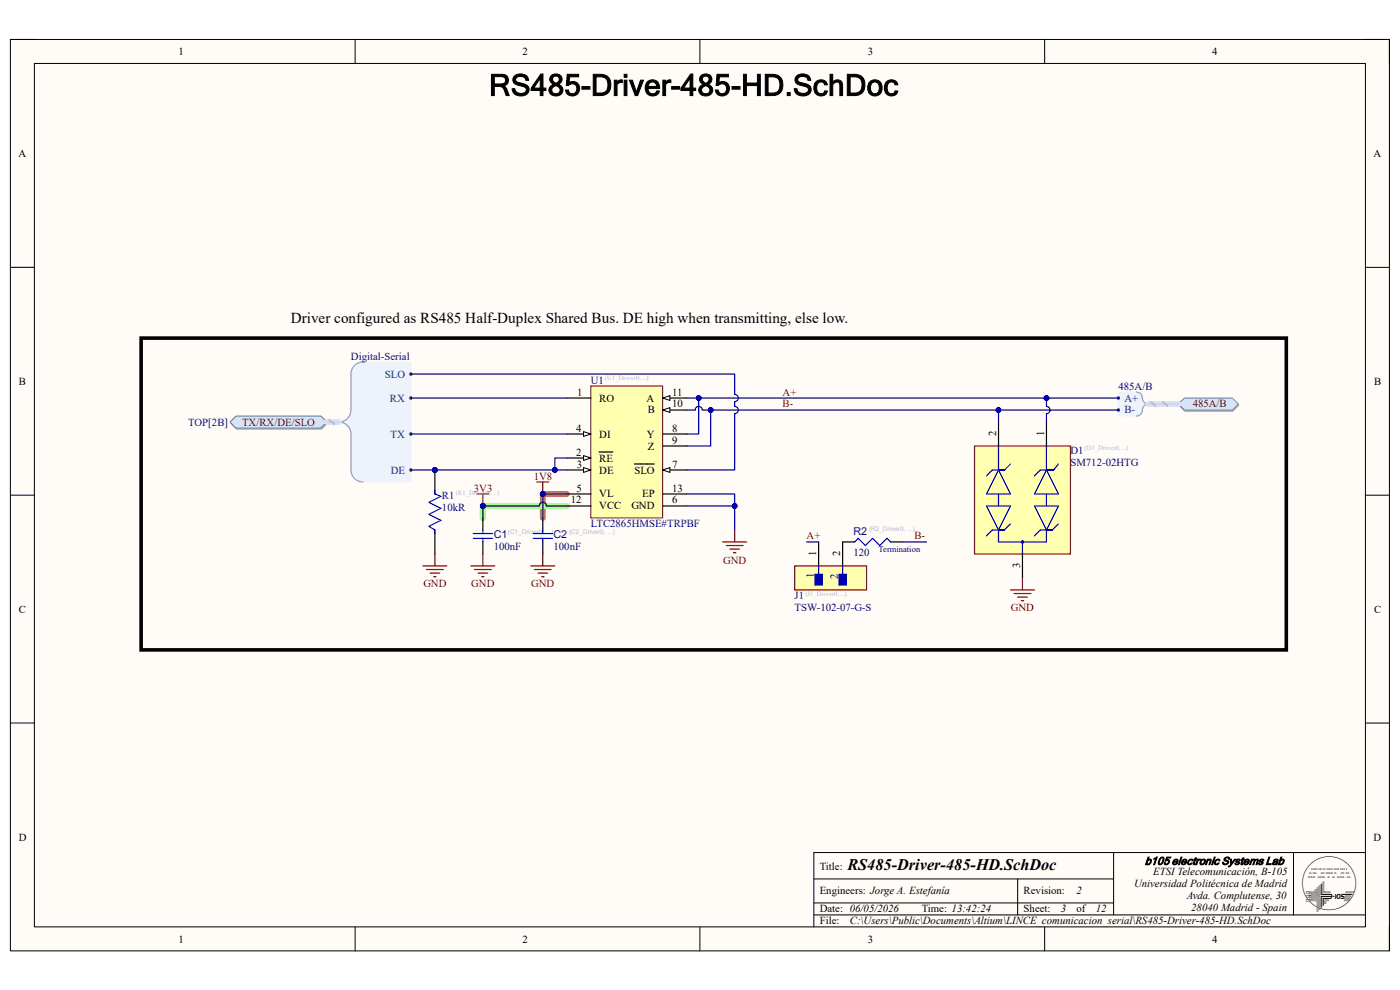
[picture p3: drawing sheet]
<svg xmlns="http://www.w3.org/2000/svg" width="297mm" height="210mm" viewBox="0 0 297 210" stroke-linecap="round" stroke-linejoin="round" font-family="sans-serif">
<path d="M2.2 8.4h292.6v193.3h-292.6z" fill-rule="evenodd" fill="#fffcf8"/>
<path d="M2.2 8.4h292.6v193.3h-292.6z" fill="none" stroke="#000" stroke-width=".21"/>
<path d="M7.3 13.5h282.4v183.1h-282.4z" fill-rule="evenodd" fill="#fffcf8"/>
<g fill="none" stroke="#000" stroke-width=".21">
<path d="M2.2 8.4h5.1M7.3 13.5h282.4v183.1h-282.4zM75.3 8.4v5.1M148.5 8.4v5.1M221.6 8.4v5.1M289.7 8.4h5.1v5.1M2.2 56.7h5.1M289.7 56.7h5.1M2.2 105h5.1M289.7 105.1h5.1M2.2 153.4h5.1M289.7 153.4h5.1"/>
<path d="M75.3 196.6v5.1M148.5 196.6v5.1M172.7 186.5h63.6M172.7 194.1h117M172.7 191.5h63.6M215.9 186.5v7.6M221.6 196.6v5.1M236.3 180.9v13.2M274.4 180.9v13.2M289.7 180.9h-117v15.7M294.8 196.6v5.1"/>
</g>
<path d="M120.2 104.8h-5v5.1" fill="none" stroke="#ff6e6e" stroke-width="1.3"/>
<path d="M120.2 107.3h-17.8v2.6" fill="none" stroke="#6eff6e" stroke-width="1.3"/>
<path d="M125.3 81.9h15.3v28h-15.3z" fill-rule="evenodd" fill="#ffffb0"/>
<path d="M125.3 81.9h15.3v28h-15.3z" fill="none" stroke="#800000" stroke-width=".21"/>
<path d="M120.2 84.4h5.1M120.2 97.2h5.1" fill="none" stroke="#000" stroke-width=".25"/>
<path d="M123.8 96.7l1.5 .5-1.5 .5z" fill="#f8fcff"/>
<path d="M123.8 96.7l1.5 .5-1.5 .5z" fill="none" stroke="#000" stroke-width=".21"/>
<path d="M120.2 99.7h5.1M127.1 95.9h2.9" fill="none" stroke="#000" stroke-width=".25"/>
<path d="M123.8 99.2l1.5 .5-1.5 .5z" fill="#f8fcff"/>
<path d="M123.8 99.2l1.5 .5-1.5 .5z" fill="none" stroke="#000" stroke-width=".21"/>
<path d="M120.2 92.1h5.1" fill="none" stroke="#000" stroke-width=".25"/>
<path d="M123.8 91.6l1.5 .5-1.5 .5z" fill="#f8fcff"/>
<path d="M123.8 91.6l1.5 .5-1.5 .5z" fill="none" stroke="#000" stroke-width=".21"/>
<path d="M140.6 99.7h5.1M120.2 104.8h5.1M140.6 107.3h5.1" fill="none" stroke="#000" stroke-width=".25"/>
<path d="M140.6 99.7l1.5-.5v1z" fill="#f8fcff"/>
<path d="M140.6 99.7l1.5-.5v1z" fill="none" stroke="#000" stroke-width=".21"/>
<path d="M134.6 98.4h4.2M140.6 92.1h5.1M140.6 94.6h5.1M140.6 87h5.1" fill="none" stroke="#000" stroke-width=".25"/>
<path d="M140.6 87l1.5-.5v1z" fill="#f8fcff"/>
<path d="M140.6 87l1.5-.5v1z" fill="none" stroke="#000" stroke-width=".21"/>
<path d="M140.6 84.4h5.1" fill="none" stroke="#000" stroke-width=".25"/>
<path d="M140.6 84.4l1.5-.5v1z" fill="#f8fcff"/>
<path d="M140.6 84.4l1.5-.5v1z" fill="none" stroke="#000" stroke-width=".21"/>
<path d="M120.2 107.3h5.1M140.6 104.8h5.1" fill="none" stroke="#000" stroke-width=".25"/>
<path d="M101.2 104.8h2.5M102.4 104.8v2.5M153.3 115h5.1M154.1 115.7h3.5M154.8 116.5h2.1M155.6 117.3h.5M155.9 112.4v2.6" fill="none" stroke="#800000" stroke-width=".25"/>
<circle cx="102.4" cy="107.3" r=".51" fill="#000080"/>
<circle cx="102.4" cy="107.3" r=".51" fill="none" stroke="#000080" stroke-width=".21"/>
<path d="M113.9 102.2h2.5M115.2 102.2v2.6" fill="none" stroke="#800000" stroke-width=".25"/>
<circle cx="115.2" cy="104.8" r=".51" fill="#000080"/>
<circle cx="115.2" cy="104.8" r=".51" fill="none" stroke="#000080" stroke-width=".21"/>
<path d="M102.4 109.9v2.5M102.4 115v2.5M115.2 109.9v2.5M115.2 115v2.5" fill="none" stroke="#000" stroke-width=".25"/>
<path d="M100.4 114.2h4.1M100.4 113.2h4.1M102.4 112.4v.8M102.4 114.2v.8M113.1 114.2h4.1M113.1 113.2h4.1M115.2 112.4v.8M115.2 114.2v.8" fill="none" stroke="#00f" stroke-width=".25"/>
<path d="M102.4 117.5v2.6M115.2 117.5v2.6M99.9 120.1h5.1M100.7 120.8h3.5M101.4 121.6h2.1M102.2 122.3h.5M112.6 120.1h5.1M113.4 120.8h3.5M114.1 121.6h2.1M114.9 122.3h.5" fill="none" stroke="#800000" stroke-width=".25"/>
<circle cx="92.3" cy="99.7" r=".51" fill="#000080"/>
<circle cx="92.3" cy="99.7" r=".51" fill="none" stroke="#000080" stroke-width=".21"/>
<path d="M92.3 99.7v5.1M92.3 112.4v5.1" fill="none" stroke="#000" stroke-width=".25"/>
<circle cx="92.3" cy="99.7" r=".51" fill="#000080"/>
<circle cx="92.3" cy="99.7" r=".51" fill="none" stroke="#000080" stroke-width=".21"/>
<path d="M92.3 104v.8l1.2 .5-2.5 1.3 2.5 1.2-2.5 1.3 2.5 1.3-2.5 1.3 1.3 .7v.8" fill="none" stroke="#00f" stroke-width=".25"/>
<path d="M92.3 117.5v2.6M89.7 120.1h5.1M90.5 120.8h3.5M91.2 121.6h2.1M92 122.3h.5" fill="none" stroke="#800000" stroke-width=".25"/>
<path d="M206.7 94.6h20.4v22.9h-20.4z" fill-rule="evenodd" fill="#ffffb0"/>
<path d="M206.7 94.6h20.4v22.9h-20.4zM214.4 125.1h5.1M215.1 125.9h3.6M215.9 126.7h2M216.7 127.4h.5M216.9 122.6v2.5" fill="none" stroke="#800000" stroke-width=".25"/>
<g fill="none" stroke="#00f" stroke-width=".25">
<path d="M211.8 99.7l2.6 5.1h-5.1zM211.8 94.6v5.1M214.4 98.4l-1.3 1.3h-2.5l-1.3 1.3M222 99.7l2.5 5.1h-5zM222 94.6v5.1M224.5 98.4l-1 1.3h-2.8l-1.2 1.3M209.3 107.3h5.1l-2.6 5.1zM211.8 112.4v2.6h10.2v-2.6M211.8 104.8v2.5M214.4 111.2l-1.3 1.2h-2.5l-1.3 1.3M216.9 115v2.5M219.5 107.3h5l-2.5 5.1z"/>
<path d="M222 104.8v2.5M224.5 111.2l-1.2 1.2h-2.6l-1.2 1.3"/>
<circle cx="216.9" cy="115" r=".25"/>
</g>
<path d="M211.8 89.5v5.1M222 89.5v5.1M216.9 117.5v5.1" fill="none" stroke="#000" stroke-width=".25"/>
<path d="M168.6 120.1h15.2v5h-15.2z" fill-rule="evenodd" fill="#ffffb0"/>
<path d="M168.6 120.1h15.2v5h-15.2z" fill="none" stroke="#800000" stroke-width=".25"/>
<path d="M172.9 121.8h1.5v2.3h-1.5z" fill-rule="evenodd" fill="#00f"/>
<path d="M172.9 121.8h1.5v2.3h-1.5zM173.7 120.1v1.7" fill="none" stroke="#00f" stroke-width=".25"/>
<path d="M178 121.8h1.5v2.3h-1.5z" fill-rule="evenodd" fill="#00f"/>
<path d="M181.3 115l.8-.8 1.5 1.5 1.5-1.5 1.5 1.5 1.6-1.5 .7 .8M178 121.8h1.5v2.3h-1.5zM178.8 120.1v1.7" fill="none" stroke="#00f" stroke-width=".25"/>
<path d="M173.7 115v5.1M181.3 115h-2.5v5.1M188.9 115h2.6" fill="none" stroke="#000" stroke-width=".25"/>
<path d="M29.9 71.7h243v66.2h-243z" fill="none" stroke="#000" stroke-width=".76"/>
<path d="M74.8 78.1l.9-1 1.3-.3h10.2v25.4h-10.2l-1.3-.3-.9-.9-.3-1.3v-8.3l-.7-1-1.3-.9 1.3-.8 .7-1.1v-8.3z" fill-rule="evenodd" fill="#edf2fb"/>
<path d="M74.8 78.1l.9-1 1.3-.3h10.2v25.4h-10.2l-1.3-.3-.9-.9-.3-1.3v-8.3l-.7-1-1.3-.9 1.3-.8 .7-1.1v-8.3z" fill="none" stroke="#edf2fb" stroke-width=".21"/>
<path d="M77 76.8a2.54 2.54 0 0 0-2.5 2.5v7.7a2.54 2.54 0 0 1-2.6 2.5 2.55 2.55 0 0 1 2.6 2.6v7.6a2.54 2.54 0 0 0 2.5 2.5" fill="none" stroke="#8f9ec9" stroke-width=".25"/>
<circle cx="87.2" cy="84.4" r=".25" fill="#003a70"/>
<circle cx="87.2" cy="84.4" r=".25" fill="none" stroke="#003a70" stroke-width=".21"/>
<circle cx="87.2" cy="92.1" r=".25" fill="#003a70"/>
<circle cx="87.2" cy="92.1" r=".25" fill="none" stroke="#003a70" stroke-width=".21"/>
<circle cx="87.2" cy="99.7" r=".25" fill="#003a70"/>
<circle cx="87.2" cy="99.7" r=".25" fill="none" stroke="#003a70" stroke-width=".21"/>
<circle cx="87.2" cy="79.3" r=".25" fill="#003a70"/>
<circle cx="87.2" cy="79.3" r=".25" fill="none" stroke="#003a70" stroke-width=".21"/>
<path d="M48.9 89.8l1.3-1.3h18l1.3 1.3-1.3 1.3h-18z" fill-rule="evenodd" fill="#bac0ca"/>
<path d="M48.9 89.8l1.3-1.3h18l1.3 1.3-1.3 1.3h-18z" fill="none" stroke="#a6acb6" stroke-width=".21"/>
<path d="M48.8 89.5l1.3-1.2h18l1.3 1.2-1.3 1.3h-18z" fill-rule="evenodd" fill="#d5e4ff"/>
<path d="M48.8 89.5l1.3-1.2h18l1.3 1.2-1.3 1.3h-18z" fill="none" stroke="#71809b" stroke-width=".21"/>
<path d="M237.3 83.2h3.8a1.32 1.32 0 0 1 1.3 1.6l.3 .5 .6 .4-.6 .4-.3 .6a1.31 1.31 0 0 1-1.3 1.6h-3.8z" fill-rule="evenodd" fill="#edf2fb"/>
<path d="M237.3 83.2h3.8a1.32 1.32 0 0 1 1.3 1.6l.3 .5 .6 .4-.6 .4-.3 .6a1.31 1.31 0 0 1-1.3 1.6h-3.8z" fill="none" stroke="#edf2fb" stroke-width=".21"/>
<path d="M241.1 83.2a1.45 1.45 0 0 1 1.3 1.6 1.27 1.27 0 0 0 1.2 .9 1.44 1.44 0 0 0-1.3 1.7 1.27 1.27 0 0 1-1.2 .9" fill="none" stroke="#8f9ec9" stroke-width=".25"/>
<circle cx="237.3" cy="84.4" r=".25" fill="#003a70"/>
<circle cx="237.3" cy="84.4" r=".25" fill="none" stroke="#003a70" stroke-width=".21"/>
<circle cx="237.3" cy="87" r=".25" fill="#003a70"/>
<circle cx="237.3" cy="87" r=".25" fill="none" stroke="#003a70" stroke-width=".21"/>
<path d="M251.4 84.7h10.2l1.2 1.3-1.2 1.2h-10.2l-1.3-1.2z" fill-rule="evenodd" fill="#bac0ca"/>
<path d="M251.4 84.7h10.2l1.2 1.3-1.2 1.2h-10.2l-1.3-1.2z" fill="none" stroke="#a6acb6" stroke-width=".21"/>
<path d="M250 85.7l1.3-1.3h10.1l1.3 1.3-1.3 1.3h-10.1z" fill-rule="evenodd" fill="#d5e4ff"/>
<path d="M250 85.7l1.3-1.3h10.1l1.3 1.3-1.3 1.3h-10.1z" fill="none" stroke="#71809b" stroke-width=".21"/>
<path d="M145.7 84.4h91.6" fill="none" stroke="#000080" stroke-width=".25"/>
<circle cx="148.2" cy="84.4" r=".51" fill="#000080"/>
<circle cx="148.2" cy="84.4" r=".51" fill="none" stroke="#000080" stroke-width=".21"/>
<circle cx="222" cy="84.4" r=".51" fill="#000080"/>
<circle cx="222" cy="84.4" r=".51" fill="none" stroke="#000080" stroke-width=".21"/>
<path d="M87.2 84.4h33M87.2 92.1h33M148.2 84.4v7.7h-2.5" fill="none" stroke="#000080" stroke-width=".25"/>
<circle cx="148.2" cy="84.4" r=".51" fill="#000080"/>
<circle cx="148.2" cy="84.4" r=".51" fill="none" stroke="#000080" stroke-width=".21"/>
<path d="M87.2 99.7h33" fill="none" stroke="#000080" stroke-width=".25"/>
<circle cx="117.7" cy="99.7" r=".51" fill="#000080"/>
<circle cx="117.7" cy="99.7" r=".51" fill="none" stroke="#000080" stroke-width=".21"/>
<circle cx="92.3" cy="99.7" r=".51" fill="#000080"/>
<circle cx="92.3" cy="99.7" r=".51" fill="none" stroke="#000080" stroke-width=".21"/>
<path d="M120.2 97.2h-2.5v2.5" fill="none" stroke="#000080" stroke-width=".25"/>
<circle cx="117.7" cy="99.7" r=".51" fill="#000080"/>
<circle cx="117.7" cy="99.7" r=".51" fill="none" stroke="#000080" stroke-width=".21"/>
<path d="M115.2 104.8v5.1" fill="none" stroke="#000080" stroke-width=".25"/>
<circle cx="115.2" cy="104.8" r=".51" fill="#000080"/>
<circle cx="115.2" cy="104.8" r=".51" fill="none" stroke="#000080" stroke-width=".21"/>
<path d="M102.4 107.3v2.6" fill="none" stroke="#000080" stroke-width=".25"/>
<circle cx="102.4" cy="107.3" r=".51" fill="#000080"/>
<circle cx="102.4" cy="107.3" r=".51" fill="none" stroke="#000080" stroke-width=".21"/>
<path d="M102.4 107.3h12a.76 .76 0 0 1 .8-.7 .76 .76 0 0 1 .7 .7h4.3" fill="none" stroke="#000080" stroke-width=".25"/>
<circle cx="102.4" cy="107.3" r=".51" fill="#000080"/>
<circle cx="102.4" cy="107.3" r=".51" fill="none" stroke="#000080" stroke-width=".21"/>
<path d="M115.2 104.8h5" fill="none" stroke="#000080" stroke-width=".25"/>
<circle cx="115.2" cy="104.8" r=".51" fill="#000080"/>
<circle cx="115.2" cy="104.8" r=".51" fill="none" stroke="#000080" stroke-width=".21"/>
<path d="M145.7 87h1.8a.76 .76 0 0 1 .7-.8 .76 .76 0 0 1 .8 .8h88.3" fill="none" stroke="#000080" stroke-width=".25"/>
<circle cx="150.8" cy="87" r=".51" fill="#000080"/>
<circle cx="150.8" cy="87" r=".51" fill="none" stroke="#000080" stroke-width=".21"/>
<circle cx="211.8" cy="87" r=".51" fill="#000080"/>
<circle cx="211.8" cy="87" r=".51" fill="none" stroke="#000080" stroke-width=".21"/>
<path d="M150.8 87v7.6h-5.1" fill="none" stroke="#000080" stroke-width=".25"/>
<circle cx="150.8" cy="87" r=".51" fill="#000080"/>
<circle cx="150.8" cy="87" r=".51" fill="none" stroke="#000080" stroke-width=".21"/>
<path d="M145.7 104.8h10.2v7.6" fill="none" stroke="#000080" stroke-width=".25"/>
<circle cx="155.9" cy="107.3" r=".51" fill="#000080"/>
<circle cx="155.9" cy="107.3" r=".51" fill="none" stroke="#000080" stroke-width=".21"/>
<path d="M211.8 87v2.5" fill="none" stroke="#000080" stroke-width=".25"/>
<circle cx="211.8" cy="87" r=".51" fill="#000080"/>
<circle cx="211.8" cy="87" r=".51" fill="none" stroke="#000080" stroke-width=".21"/>
<path d="M222 84.4v1.8a.76 .76 0 0 1 .8 .8 .76 .76 0 0 1-.8 .7v1.8" fill="none" stroke="#000080" stroke-width=".25"/>
<circle cx="222" cy="84.4" r=".51" fill="#000080"/>
<circle cx="222" cy="84.4" r=".51" fill="none" stroke="#000080" stroke-width=".21"/>
<path d="M145.7 107.3h10.2M171.1 115h2.6M191.5 115h5.1" fill="none" stroke="#000080" stroke-width=".25"/>
<circle cx="155.9" cy="107.3" r=".51" fill="#000080"/>
<circle cx="155.9" cy="107.3" r=".51" fill="none" stroke="#000080" stroke-width=".21"/>
<path d="M87.2 79.3h68.7v4.4a.76 .76 0 0 1 .7 .7 .76 .76 0 0 1-.7 .8v1a.76 .76 0 0 1 .7 .8 .76 .76 0 0 1-.7 .7v12h-10.2" fill="none" stroke="#000080" stroke-width=".25"/>
<path d="M69.4 89.5h2.5M243.6 85.7h6.4" fill="none" stroke="#cbdaff" stroke-width="1.3"/>
<path d="M69.9 89.1l1 .9M244.1 85.3l1.1 .9M246.7 85.3l1 .9" fill="none" stroke="#adbce7" stroke-width=".38"/>
<path d="M69.4 89.5h2.5M243.6 85.7h6.4" fill="none" stroke="#adbce7" stroke-width=".25"/>
<text font-size="6.3" x="103.8" y="20.3">RS485-Driver-485-HD.SchDoc</text>
<text font-size="3.4" x="179.8" y="184.7">RS485-Driver-485-HD.SchDoc</text>
<text font-size="3.2" x="61.7" y="68.5">Driver configured as RS485 Half-Duplex Shared Bus. DE high when transmitting, else low.</text>
<text font-size="2.4" x="242.9" y="183.4">b105 electronic Systems Lab</text>
<g font-size="2.3">
<text x="37.9" y="11.7">1</text>
<text x="110.9" y="11.7">2</text>
<text x="184.1" y="11.7">3</text>
<text x="257.1" y="11.7">4</text>
<text x="3.9" y="33.3">A</text>
<text x="291.4" y="33.3">A</text>
<text x="4" y="81.6">B</text>
<text x="122.4" y="83.9">1</text>
<text x="142.6" y="83.9">11</text>
<text x="291.5" y="81.6">B</text>
<text x="127.1" y="85.2">RO</text>
<text x="137.2" y="85.2">A</text>
<text x="137.4" y="87.7">B</text>
<text x="142.6" y="86.4">10</text>
<text x="122.2" y="91.6">4</text>
<text x="127.1" y="92.8">DI</text>
<text x="137.2" y="92.8">Y</text>
<text x="137.5" y="95.4">Z</text>
<text x="142.6" y="91.6">8</text>
<text x="142.6" y="94.1">9</text>
<text x="211.3" y="92.6" transform="rotate(-90 211.3 92.6)">2</text>
<text x="221.5" y="92.6" transform="rotate(-90 221.5 92.6)">1</text>
<text x="122.3" y="96.6">2</text>
<text x="122.3" y="99.2">3</text>
<text x="127.1" y="97.9">RE</text>
<text x="127.1" y="100.5">DE</text>
<text x="134.6" y="100.5">SLO</text>
<text x="142.6" y="99.2">7</text>
<text x="121.1" y="106.8">12</text>
<text x="122.3" y="104.3">5</text>
<text x="127.1" y="105.5">VL</text>
<text x="136.2" y="105.5">EP</text>
<text x="142.6" y="106.8">6</text>
<text x="142.6" y="104.3">13</text>
<text x="127.1" y="108.1">VCC</text>
<text x="133.9" y="108.1">GND</text>
<text x="173.2" y="118" transform="rotate(-90 173.2 118)">1</text>
<text x="178.3" y="118" transform="rotate(-90 178.3 118)">2</text>
<text x="216.4" y="120.5" transform="rotate(-90 216.4 120.5)">3</text>
<text x="4" y="130">C</text>
<text x="291.5" y="130">C</text>
<text x="4" y="178.3">D</text>
<text x="291.4" y="178.3">D</text>
<text x="173.9" y="184.7">Title:</text>
<text x="244.6" y="185.7">ETSI Telecomunicación, B-105</text>
<text x="173.9" y="189.7">Engineers: Jorge A. Estefanía</text>
<text x="217.2" y="189.7">Revision:</text>
<text x="228.3" y="189.7">2</text>
<text x="240.6" y="188.2">Universidad Politécnica de Madrid</text>
<text x="251.8" y="190.8">Avda. Complutense, 30</text>
<text x="173.9" y="193.5">Date: 06/05/2026</text>
<text x="173.9" y="196.1">File:</text>
<text x="180.3" y="196.1">C:\Users\Public\Documents\Altium\LINCE_comunicacion_serial\RS485-Driver-485-HD.SchDoc</text>
<text x="195.5" y="193.5">Time: 13:42:24</text>
<text x="217.2" y="193.5">Sheet:</text>
<text x="225" y="193.5">3</text>
<text x="228.4" y="193.5">of</text>
<text x="232.5" y="193.5">12</text>
<text x="252.7" y="193.3">28040 Madrid - Spain</text>
<text x="37.9" y="199.9">1</text>
<text x="110.9" y="199.9">2</text>
<text x="184.1" y="199.9">3</text>
<text x="257.1" y="199.9">4</text>
</g>
<g font-size="2.3" fill="#000080">
<text x="74.5" y="76.3">Digital-Serial</text>
<text x="125.3" y="81.4">U1</text>
<text x="237.3" y="82.6">485A/B</text>
<text x="39.9" y="90.3">TOP[2B]</text>
<text x="227.1" y="96.4">D1</text>
<text x="227.1" y="98.9">SM712-02HTG</text>
<text x="93.8" y="105.8">R1</text>
<text x="93.8" y="108.3">10kR</text>
<text x="125.3" y="111.9">LTC2865HMSE#TRPBF</text>
<text x="181.1" y="113.5">R2</text>
<text x="104.7" y="116.8">100nF</text>
<text x="104.7" y="114.2">C1</text>
<text x="117.4" y="116.8">100nF</text>
<text x="117.4" y="114.2">C2</text>
<text x="181.1" y="118">120</text>
<text x="172.7" y="122.7" transform="rotate(-90 172.7 122.7)">1</text>
<text x="177.8" y="122.9" transform="rotate(-90 177.8 122.9)">2</text>
<text x="168.6" y="127.2">J1</text>
<text x="168.6" y="129.7">TSW-102-07-G-S</text>
</g>
<g font-size="2.3" fill="#003a70">
<text x="81.7" y="80.1">SLO</text>
<text x="82.7" y="85.2">RX</text>
<text x="238.5" y="85.2">A+</text>
<text x="238.5" y="87.7">B-</text>
<text x="82.8" y="92.8">TX</text>
<text x="82.9" y="100.5">DE</text>
</g>
<g font-size="2.3" fill="#800000">
<text x="166" y="83.9">A+</text>
<text x="166" y="86.4">B-</text>
<text x="253" y="86.4">485A/B</text>
<text x="51.4" y="90.3">TX/RX/DE/SLO</text>
<text x="113.2" y="101.7">1V8</text>
<text x="100.5" y="104.3">3V3</text>
<text x="153.4" y="119.5">GND</text>
<text x="171.1" y="114.4">A+</text>
<text x="194" y="114.4">B-</text>
<text x="89.8" y="124.6">GND</text>
<text x="100" y="124.6">GND</text>
<text x="112.7" y="124.6">GND</text>
<text x="214.5" y="129.7">GND</text>
</g>
<text font-size="1.8" fill="#000080" x="186.4" y="117.1">Termination</text>
<g font-size="1.4" fill="#b2b0d4">
<text x="128.4" y="80.6">(U1_Driver0, ...)</text>
<text x="230.1" y="95.5">(D1_Driver0, ...)</text>
<text x="96.7" y="105">(R1_Driver0, ...)</text>
<text x="107.7" y="113.4">(C1_Driver0, ...)</text>
<text x="120.7" y="113.4">(C2_Driver0, ...)</text>
<text x="184.4" y="112.6">(R2_Driver0, ...)</text>
<text x="170.9" y="126.4">(J1_Driver0, ...)</text>
</g>
<text font-size=".8" x="276.1" y="182.5">G</text>
</svg>
